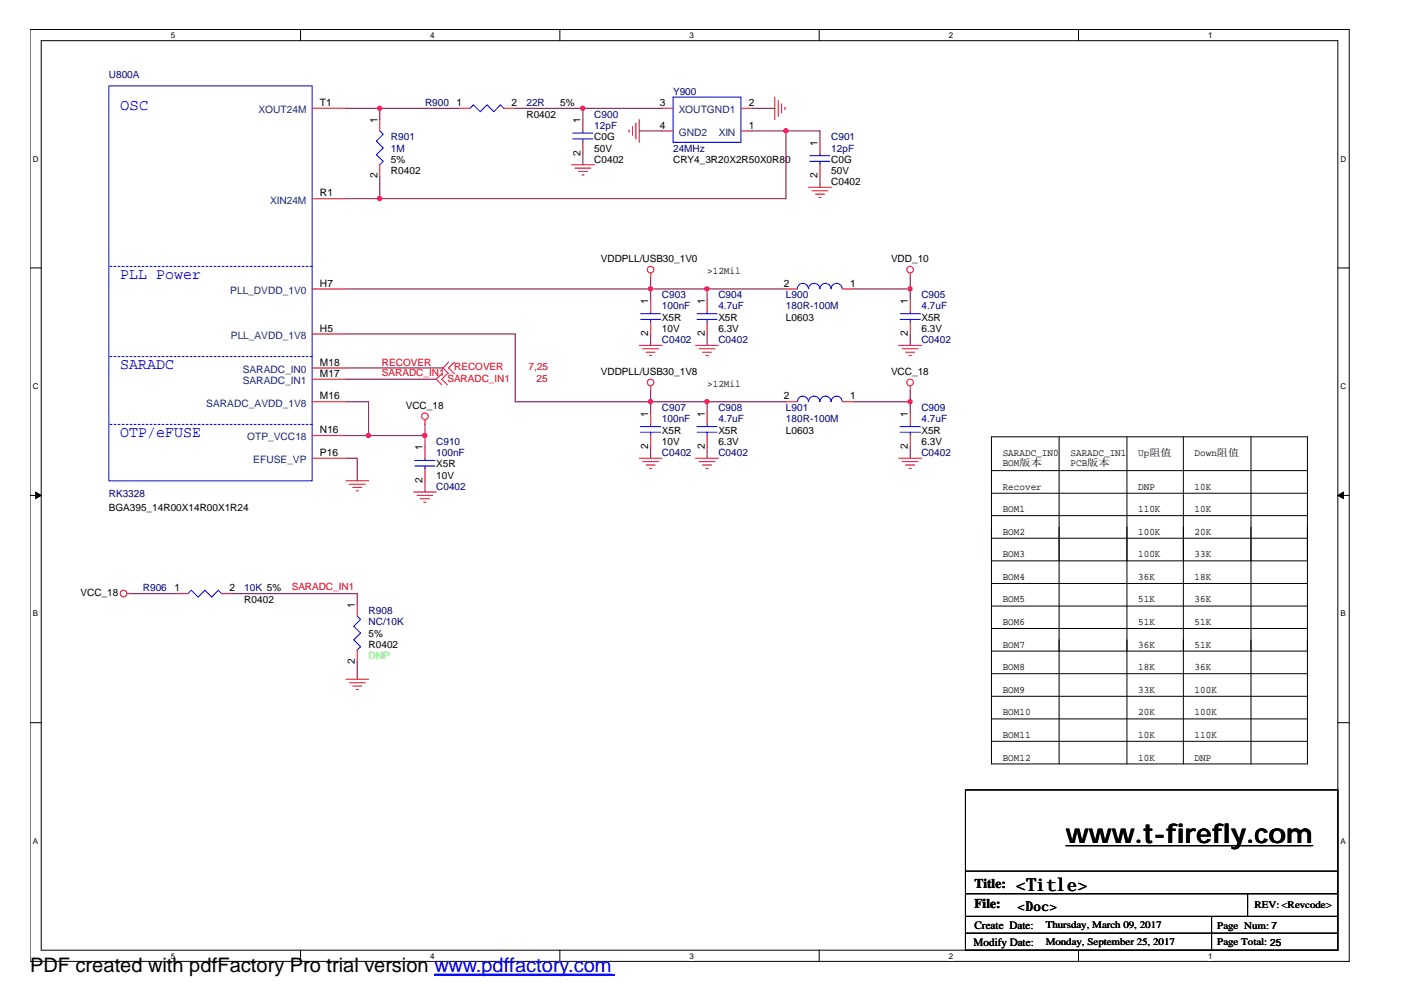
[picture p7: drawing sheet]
<svg xmlns="http://www.w3.org/2000/svg" width="297mm" height="210mm" viewBox="0 0 297 210" stroke-linecap="round" stroke-linejoin="round" font-family="sans-serif">
<path d="M6.3 6.2h279.2v197.2h-279.2zM8.7 8.6h274.3v192.5h-274.3z" fill="none" stroke="#000" stroke-width=".21"/>
<g fill="#fff">
<path d="M36.2 6.5h.9v1.9h-.9z"/>
<path d="M36.2 201.3h.9v1.9h-.9z"/>
</g>
<path d="M63.6 6.2v2.4M63.6 201.1v2.3" fill="none" stroke="#000" stroke-width=".21"/>
<g fill="#fff">
<path d="M91 6.5h.9v1.9h-.9z"/>
<path d="M91 201.3h.9v1.9h-.9z"/>
</g>
<path d="M118.4 6.2v2.4M118.4 201.1v2.3" fill="none" stroke="#000" stroke-width=".21"/>
<g fill="#fff">
<path d="M145.9 6.5h.9v1.9h-.9z"/>
<path d="M145.9 201.3h.9v1.9h-.9z"/>
</g>
<path d="M173.3 6.2v2.4M173.3 201.1v2.3" fill="none" stroke="#000" stroke-width=".21"/>
<g fill="#fff">
<path d="M200.7 6.5h1v1.9h-1z"/>
<path d="M200.7 201.3h1v1.9h-1z"/>
</g>
<path d="M228.2 6.2v2.4M228.2 201.1v2.3" fill="none" stroke="#000" stroke-width=".21"/>
<g fill="#fff">
<path d="M255.6 6.5h.9v1.9h-.9z"/>
<path d="M255.6 201.3h.9v1.9h-.9z"/>
<path d="M6.9 32.7h1.3v1.9h-1.3z"/>
<path d="M283.6 32.7h1.3v1.9h-1.3z"/>
<path d="M6.9 80.7h1.3v1.9h-1.3z"/>
<path d="M283.6 80.7h1.3v1.9h-1.3z"/>
</g>
<path d="M6.3 56.7h2.4M283 56.7h2.4" fill="none" stroke="#000" stroke-width=".21"/>
<g fill="#fff">
<path d="M6.9 128.9h1.2v1.9h-1.2z"/>
<path d="M283.6 128.9h1.2v1.9h-1.2z"/>
</g>
<path d="M6.3 104.8h2.4M283 104.8h2.4" fill="none" stroke="#000" stroke-width=".21"/>
<g fill="#000" stroke="#000" stroke-width=".21">
<path d="M7.5 104.1l1.2 .7-1.2 .7z" fill-rule="evenodd"/>
<path d="M283 104.8l1.2-.7v1.4z" fill-rule="evenodd"/>
</g>
<g fill="#fff">
<path d="M6.9 177h1.2v1.9h-1.2z"/>
<path d="M283.6 177h1.2v1.9h-1.2z"/>
</g>
<g fill="none" stroke="#000" stroke-width=".21">
<path d="M209.8 92.4h66.8v69.2h-66.8zM209.8 99.6h66.8M224.1 92.4v69.2M238.4 92.4v69.2M250.4 92.4v69.2M264.7 92.4v69.2M209.8 118.7h66.8M209.8 104.4h66.8M209.8 109.1h66.8M209.8 113.9h66.8M209.8 133h66.8M209.8 128.2h66.8"/>
<path d="M209.8 123.5h66.8M209.8 137.8h66.8M6.3 152.9h2.4M209.8 152.1h66.8M209.8 147.3h66.8M209.8 142.6h66.8M209.8 156.9h66.8M283 152.9h2.4M204.3 167.1h78.7v34h-78.7zM225.5 178.9h52.2M204.3 184.3h78.7M204.3 189.1h78.7"/>
<path d="M204.3 193.9h78.7M204.3 197.5h78.7M256.3 193.9v7.2M263.9 189.1v4.8"/>
</g>
<g fill="none" stroke="#f00" stroke-width=".21">
<path d="M66 22.9h7.2M80.3 25.3v2.4M80.3 34.9v2.4M97.1 22.9h2.3M106.6 22.9h2.4M120.9 34.9h4.8M121.7 35.6h3.3M122.4 36.3h1.9M123.1 37h.5M123.3 25.3v2.4M123.3 30.1v2.4M133.1 27.5v.5"/>
<path d="M133.8 26.8v1.9M134.5 26v3.4M135.3 25.3v4.8M140 22.9h2.4M140 27.7h2.4M156.8 22.9h2.3M156.8 27.7h2.3M163.9 20.5v4.8M164.6 21.3v3.3M165.4 22v1.9M166.1 22.7v.5M171.1 39.6h4.8"/>
<path d="M173.5 30.1v2.4M173.5 34.9v2.4M66 42.1h7.2M137.7 57.8v.9M171.8 40.4h3.3M172.5 41.1h1.9M173.2 41.8h.5M192.6 57.8v.9M66 61.1h7.2M66 70.7h7.2M66 77.9h7.2M93.5 79.1l-1.2 1.1 1.2 1.2"/>
<path d="M94.7 79.1l-1.2 1.1 1.2 1.2M94.9 76.6l-1.2 1.3 1.2 1.2M96.1 76.6l-1.2 1.3 1.2 1.2M135.3 73.1h4.7M136 73.8h3.3M136.7 74.5h1.9M137.4 75.2h.5M137.7 63.5v2.4M137.7 68.3v2.4M147.2 73.1h4.8M147.9 73.8h3.4M148.6 74.5h1.9"/>
<path d="M149.4 75.2h.4M149.6 63.5v2.4M149.6 68.3v2.4M166.3 61.1h2.4M178.2 61.1h2.4M190.2 73.1h4.7M190.9 73.8h3.3M191.6 74.5h1.9M192.3 75.2h.5M192.6 63.5v2.4M192.6 68.3v2.4M66 97h7.2"/>
<path d="M66 85h7.2M66 80.2h7.2M66 92.2h7.2M89.9 88.8v1M89.9 94.5v2.5M89.9 99.3v2.4M135.3 97h4.7M136 97.7h3.3M136.7 98.4h1.9M137.4 99.1h.5M137.7 81.7v.9M137.7 87.4v2.4"/>
<path d="M137.7 92.2v2.3M147.2 97h4.8M147.9 97.7h3.4M148.6 98.4h1.9M149.4 99.1h.4M149.6 87.4v2.4M149.6 92.2v2.3M166.3 85h2.4M178.2 85h2.4M190.2 97h4.7M190.9 97.7h3.3M191.6 98.4h1.9"/>
<path d="M192.3 99.1h.5M192.6 81.7v.9M192.6 87.4v2.4M192.6 92.2v2.3M73.2 101.7h4.8M73.9 102.5h3.4M74.6 103.1h1.9M75.4 103.9h.4M87.5 104.1h4.8M88.2 104.8h3.4M88.9 105.6h1.9M89.7 106.3h.4"/>
<path d="M26.9 125.6h.9M37.4 125.6h2.4M46.9 125.6h2.4M75.6 128v2.4M75.6 137.6v2.3M73.2 143.7h4.8M73.9 144.5h3.4M74.6 145.2h1.9M75.4 145.9h.4"/>
<circle cx="137.6" cy="57.1" r=".7"/>
<circle cx="192.6" cy="57.1" r=".7"/>
<circle cx="89.9" cy="88.1" r=".7"/>
<circle cx="137.6" cy="80.9" r=".7"/>
<circle cx="192.6" cy="80.9" r=".7"/>
<circle cx="26.1" cy="125.6" r=".7"/>
</g>
<g fill="none" stroke="#00f" stroke-width=".21">
<path d="M23 18.2h43v83.5h-43zM80.3 27.7l.8 .7-1.5 1.5 1.5 1.4-1.5 1.4 1.5 1.4-.8 .8M99.4 22.9l.8-.7 1.4 1.4 1.4-1.4 1.5 1.4 1.4-1.4 .7 .7M121.2 29.4h4.3M121.2 28.2h4.3M123.3 27.7v.5M123.3 29.4v.7M142.4 20.5h14.4v9.6h-14.4zM171.3 34.1h4.3M171.3 32.9h4.3M173.5 32.5v.4M173.5 34.1v.8"/>
<path d="M135.5 67.6h4.3M135.5 66.4h4.3M137.7 65.9v.5M137.7 67.6v.7M147.4 67.6h4.3M147.4 66.4h4.3M149.6 65.9v.5M149.6 67.6v.7M168.7 61.1a1.19 1.19 0 0 1 1.2-1.1 1.19 1.19 0 0 1 1.2 1.1 1.19 1.19 0 0 1 1.2-1.1 1.19 1.19 0 0 1 1.1 1.1M173.5 61.1a1.16 1.16 0 0 1 1.1-1.1 1.16 1.16 0 0 1 1.2 1.1M175.9 61.1a1.16 1.16 0 0 1 1.1-1.1 1.16 1.16 0 0 1 1.2 1.1M190.4 67.6h4.3"/>
<path d="M190.4 66.4h4.3M192.6 65.9v.5M192.6 67.6v.7M87.8 98.6h4.2M87.8 97.4h4.2M89.9 97v.4M89.9 98.6v.7M135.5 91.5h4.3M135.5 90.3h4.3M137.7 89.8v.5M137.7 91.5v.7M147.4 91.5h4.3"/>
<path d="M147.4 90.3h4.3M149.6 89.8v.5M149.6 91.5v.7M168.7 85a1.19 1.19 0 0 1 1.2-1.2 1.19 1.19 0 0 1 1.2 1.2 1.19 1.19 0 0 1 1.2-1.2 1.19 1.19 0 0 1 1.1 1.2M173.5 85a1.16 1.16 0 0 1 1.1-1.2 1.16 1.16 0 0 1 1.2 1.2M175.9 85a1.16 1.16 0 0 1 1.1-1.2 1.16 1.16 0 0 1 1.2 1.2M190.4 91.5h4.3M190.4 90.3h4.3M192.6 89.8v.5M192.6 91.5v.7M39.8 125.6l.7-.7 1.4 1.4 1.4-1.4 1.5 1.4 1.4-1.4 .7 .7M75.6 130.4l.7 .7-1.5 1.4 1.5 1.5-1.5 1.4 1.5 1.4-.7 .8"/>
<path d="M91.9 206.1h37.5"/>
</g>
<path d="M66 56.4h-43M66 75.5h-43M66 89.8h-43" fill="none" stroke="#00f" stroke-width=".21" stroke-dasharray=".4 .4"/>
<g fill="none" stroke="#800040" stroke-width=".21">
<path d="M73.2 22.9h23.9M80.3 22.9v2.4M80.3 37.3v4.8M109 22.9h31M123.3 22.9v2.4M123.3 32.5v2.4M135.3 27.7h4.7M159.1 22.9h4.8M159.1 27.7h14.4v2.4M166.3 27.7v14.4h-93.1M173.5 37.3v2.3M137.7 58.7v4.8"/>
<path d="M192.6 58.7v4.8M73.2 70.7h35.8v14.3h57.3M73.2 77.9h20.5M73.2 61.1h93.1M137.7 70.7v2.4M149.6 61.1v2.4M149.6 70.7v2.4M180.6 61.1h12M192.6 70.7v2.4M73.2 85h4.8v7.2M73.2 92.2h16.7M73.2 80.2h19.1"/>
<path d="M73.2 97h2.4v4.7M89.9 89.8v4.7M137.7 82.6v4.8M137.7 94.5v2.5M149.6 85v2.4M149.6 94.5v2.5M180.6 85h12M192.6 82.6v4.8M192.6 94.5v2.5M89.9 101.7v2.4M27.8 125.6h9.6M49.3 125.6h26.3v2.4"/>
<path d="M75.6 139.9v3.8"/>
</g>
<g fill="#f0f" stroke="#f0f" stroke-width=".21">
<circle cx="80.3" cy="22.9" r=".46"/>
<circle cx="123.3" cy="22.9" r=".46"/>
<circle cx="192.5" cy="85" r=".45"/>
<circle cx="149.6" cy="85" r=".46"/>
<circle cx="137.6" cy="85" r=".46"/>
<circle cx="192.5" cy="61.1" r=".45"/>
<circle cx="149.6" cy="61.1" r=".46"/>
<circle cx="137.6" cy="61.1" r=".46"/>
<circle cx="166.3" cy="27.7" r=".46"/>
<circle cx="80.3" cy="42" r=".46"/>
<circle cx="77.9" cy="92.1" r=".46"/>
<circle cx="89.9" cy="92.1" r=".46"/>
</g>
<path d="M91.9 206.3h38.1" fill="none" stroke="#00f" stroke-width=".3"/>
<text font-size="5.7" x="225.5" y="178.4">www.t-firefly.com</text>
<text font-size="4.2" x="6.3" y="205.7">PDF created with pdfFactory Pro trial version www.pdffactory.com</text>
<text font-size="3.8" x="215" y="188.6">&lt;Title&gt;</text>
<g font-size="3.3" fill="#00f">
<text x="25.4" y="23.2">OSC</text>
<text x="25.4" y="59">PLL Power</text>
<text x="25.4" y="78.1">SARADC</text>
<text x="25.4" y="92.4">OTP/eFUSE</text>
</g>
<g font-size="2.8">
<text x="206.2" y="187.9">Title:</text>
<text x="206.2" y="192.2">File:</text>
<text x="215.3" y="192.8">&lt;Doc&gt;</text>
</g>
<g font-size="2.4">
<text x="206.2" y="196.5">Create Date:</text>
<text x="206" y="200.1">Modify Date:</text>
</g>
<g font-size="2.2" fill="#004080">
<text x="54.7" y="23.9">XOUT24M</text>
<text x="143.6" y="23.9">XOUTGND1</text>
<text x="143.6" y="28.7">GND2</text>
<text x="152.1" y="28.7">XIN</text>
<text x="57.1" y="43.1">XIN24M</text>
<text x="48.7" y="62.2">PLL_DVDD_1V0</text>
<text x="48.9" y="71.7">PLL_AVDD_1V8</text>
<text x="51.4" y="78.9">SARADC_IN0</text>
<text x="51.4" y="81.3">SARADC_IN1</text>
<text x="43.6" y="86">SARADC_AVDD_1V8</text>
<text x="52.3" y="93.2">OTP_VCC18</text>
<text x="53.6" y="98">EFUSE_VP</text>
</g>
<g font-size="2.2">
<text x="67.7" y="22.4">T1</text>
<text x="96.6" y="22.4">1</text>
<text x="108.2" y="22.4">2</text>
<text x="139.6" y="22.4">3</text>
<text x="158.4" y="22.4">2</text>
<text x="79.8" y="26" transform="rotate(-90 79.8 26)">1</text>
<text x="122.8" y="26" transform="rotate(-90 122.8 26)">1</text>
<text x="139.6" y="27.2">4</text>
<text x="158.4" y="27.2">1</text>
<text x="122.8" y="33" transform="rotate(-90 122.8 33)">2</text>
<text x="173" y="30.8" transform="rotate(-90 173 30.8)">1</text>
<text x="67.7" y="41.5">R1</text>
<text x="79.8" y="37.7" transform="rotate(-90 79.8 37.7)">2</text>
<text x="173" y="37.7" transform="rotate(-90 173 37.7)">2</text>
<text x="67.7" y="60.6">H7</text>
<text x="137.2" y="64.3" transform="rotate(-90 137.2 64.3)">1</text>
<text x="149.1" y="64.3" transform="rotate(-90 149.1 64.3)">1</text>
<text x="165.9" y="60.6">2</text>
<text x="179.9" y="60.6">1</text>
<text x="192.1" y="64.3" transform="rotate(-90 192.1 64.3)">1</text>
<text x="67.7" y="70.2">H5</text>
<text x="137.2" y="71.2" transform="rotate(-90 137.2 71.2)">2</text>
<text x="149.1" y="71.2" transform="rotate(-90 149.1 71.2)">2</text>
<text x="192.1" y="71.2" transform="rotate(-90 192.1 71.2)">2</text>
<text x="67.7" y="77.4">M18</text>
<text x="67.7" y="79.7">M17</text>
<text x="67.7" y="84.5">M16</text>
<text x="137.2" y="88.2" transform="rotate(-90 137.2 88.2)">1</text>
<text x="149.1" y="88.2" transform="rotate(-90 149.1 88.2)">1</text>
<text x="165.9" y="84.5">2</text>
<text x="179.9" y="84.5">1</text>
<text x="192.1" y="88.2" transform="rotate(-90 192.1 88.2)">1</text>
<text x="67.7" y="91.7">N16</text>
<text x="89.4" y="95.3" transform="rotate(-90 89.4 95.3)">1</text>
<text x="137.2" y="95.1" transform="rotate(-90 137.2 95.1)">2</text>
<text x="149.1" y="95.1" transform="rotate(-90 149.1 95.1)">2</text>
<text x="192.1" y="95.1" transform="rotate(-90 192.1 95.1)">2</text>
<text x="67.7" y="96.4">P16</text>
<text x="89.4" y="102.2" transform="rotate(-90 89.4 102.2)">2</text>
<text x="36.9" y="125.1">1</text>
<text x="48.6" y="125.1">2</text>
<text x="75.1" y="128.7" transform="rotate(-90 75.1 128.7)">1</text>
<text x="75.1" y="140.4" transform="rotate(-90 75.1 140.4)">2</text>
</g>
<g font-size="2.1" fill="#000080">
<text x="23" y="16.5">U800A</text>
<text x="89.9" y="22.5">R900</text>
<text x="111.4" y="22.5">22R</text>
<text x="142.4" y="20.1">Y900</text>
<text x="82.7" y="29.6">R901</text>
<text x="125.7" y="24.9">C900</text>
<text x="125.7" y="27.3">12pF</text>
<text x="175.9" y="29.6">C901</text>
<text x="82.7" y="32.1">1M</text>
<text x="142.4" y="32.1">24MHz</text>
<text x="175.9" y="32.1">12pF</text>
<text x="140" y="63.1">C903</text>
<text x="140" y="65.5">100nF</text>
<text x="152" y="63.1">C904</text>
<text x="152" y="65.5">4.7uF</text>
<text x="166.3" y="63.1">L900</text>
<text x="166.3" y="65.5">180R-100M</text>
<text x="194.9" y="63.1">C905</text>
<text x="194.9" y="65.5">4.7uF</text>
<text x="140" y="72.6">C0402</text>
<text x="152" y="72.6">C0402</text>
<text x="194.9" y="72.6">C0402</text>
<text x="140" y="87">C907</text>
<text x="140" y="89.3">100nF</text>
<text x="152" y="87">C908</text>
<text x="152" y="89.3">4.7uF</text>
<text x="166.3" y="87">L901</text>
<text x="166.3" y="89.3">180R-100M</text>
<text x="194.9" y="87">C909</text>
<text x="194.9" y="89.3">4.7uF</text>
<text x="92.3" y="94.1">C910</text>
<text x="92.3" y="96.5">100nF</text>
<text x="140" y="96.5">C0402</text>
<text x="152" y="96.5">C0402</text>
<text x="194.9" y="96.5">C0402</text>
<text x="23" y="105.1">RK3328</text>
<text x="92.3" y="103.7">C0402</text>
<text x="30.2" y="125.2">R906</text>
<text x="51.7" y="125.2">10K 5%</text>
<text x="78" y="129.9">R908</text>
<text x="78" y="132.3">NC/10K</text>
</g>
<g font-size="2.1">
<text x="118.5" y="22.5">5%</text>
<text x="111.4" y="24.9">R0402</text>
<text x="125.7" y="29.6">C0G</text>
<text x="82.7" y="34.4">5%</text>
<text x="125.7" y="34.4">C0402</text>
<text x="125.7" y="32.1">50V</text>
<text x="142.4" y="34.4">CRY4_3R20X2R50X0R80</text>
<text x="175.9" y="34.4">C0G</text>
<text x="82.7" y="36.8">R0402</text>
<text x="175.9" y="39.2">C0402</text>
<text x="175.9" y="36.8">50V</text>
<text x="127.1" y="55.4">VDDPLL/USB30_1V0</text>
<text x="149.6" y="58">&gt;12Mil</text>
<text x="188.5" y="55.4">VDD_10</text>
<text x="140" y="67.9">X5R</text>
<text x="140" y="70.2">10V</text>
<text x="152" y="67.9">X5R</text>
<text x="152" y="70.2">6.3V</text>
<text x="166.3" y="67.9">L0603</text>
<text x="194.9" y="67.9">X5R</text>
<text x="194.9" y="70.2">6.3V</text>
<text x="127.1" y="79.3">VDDPLL/USB30_1V8</text>
<text x="149.6" y="81.9">&gt;12Mil</text>
<text x="188.5" y="79.3">VCC_18</text>
<text x="85.9" y="86.5">VCC_18</text>
<text x="140" y="91.8">X5R</text>
<text x="140" y="94.1">10V</text>
<text x="152" y="91.8">X5R</text>
<text x="152" y="94.1">6.3V</text>
<text x="166.3" y="91.8">L0603</text>
<text x="194.9" y="91.8">X5R</text>
<text x="194.9" y="94.1">6.3V</text>
<text x="92.3" y="98.9">X5R</text>
<text x="92.3" y="101.3">10V</text>
<text x="212.1" y="96.4">SARADC_IN0</text>
<text x="212.1" y="98.6">BOM版本</text>
<text x="226.5" y="96.4">SARADC_IN1</text>
<text x="226.5" y="98.6">PCB版本</text>
<text x="240.8" y="96.4">Up阻值</text>
<text x="252.7" y="96.4">Down阻值</text>
<text x="212.1" y="103.6">Recover</text>
<text x="240.8" y="103.6">DNP</text>
<text x="252.7" y="103.6">10K</text>
<text x="23" y="108.2">BGA395_14R00X14R00X1R24</text>
<text x="212.1" y="108.4">BOM1</text>
<text x="212.1" y="113.2">BOM2</text>
<text x="240.8" y="108.4">110K</text>
<text x="240.8" y="113.2">100K</text>
<text x="252.7" y="108.4">10K</text>
<text x="252.7" y="113.2">20K</text>
<text x="212.1" y="118">BOM3</text>
<text x="240.8" y="118">100K</text>
<text x="252.7" y="118">33K</text>
<text x="212.1" y="122.7">BOM4</text>
<text x="240.8" y="122.7">36K</text>
<text x="252.7" y="122.7">18K</text>
<text x="17.1" y="126.1">VCC_18</text>
<text x="51.7" y="127.6">R0402</text>
<text x="212.1" y="127.5">BOM5</text>
<text x="240.8" y="127.5">51K</text>
<text x="252.7" y="127.5">36K</text>
<text x="78" y="137.1">R0402</text>
<text x="78" y="134.7">5%</text>
<text x="212.1" y="137">BOM7</text>
<text x="212.1" y="132.3">BOM6</text>
<text x="240.8" y="132.3">51K</text>
<text x="240.8" y="137">36K</text>
<text x="252.7" y="132.3">51K</text>
<text x="252.7" y="137">51K</text>
<text x="212.1" y="141.8">BOM8</text>
<text x="240.8" y="141.8">18K</text>
<text x="252.7" y="141.8">36K</text>
<text x="212.1" y="146.6">BOM9</text>
<text x="240.8" y="146.6">33K</text>
<text x="252.7" y="146.6">100K</text>
<text x="212.1" y="151.4">BOM10</text>
<text x="240.8" y="151.4">20K</text>
<text x="252.7" y="151.4">100K</text>
<text x="212.1" y="156.1">BOM11</text>
<text x="212.1" y="160.9">BOM12</text>
<text x="240.8" y="156.1">10K</text>
<text x="240.8" y="160.9">10K</text>
<text x="252.7" y="156.1">110K</text>
<text x="252.7" y="160.9">DNP</text>
<text x="221.2" y="196.3">Thursday, March 09, 2017</text>
<text x="257.5" y="196.5">Page Num: 7</text>
<text x="265.4" y="192.2">REV: &lt;Revcode&gt;</text>
<text x="221.2" y="199.9">Monday, September 25, 2017</text>
<text x="257.5" y="199.9">Page Total: 25</text>
</g>
<g font-size="2.1" fill="#f00">
<text x="80.8" y="77.4">RECOVER</text>
<text x="80.8" y="79.6">SARADC_IN1</text>
<text x="94.7" y="80.7">SARADC_IN1</text>
<text x="96.1" y="78.4">RECOVER</text>
<text x="111.8" y="78.4">7,25</text>
<text x="113.5" y="80.7">25</text>
<text x="61.7" y="124.9">SARADC_IN1</text>
</g>
<text font-size="2.1" fill="#0f0" x="78" y="139.5">DNP</text>
<g font-size="1.7">
<text x="36.2" y="8">5</text>
<text x="91" y="8">4</text>
<text x="145.9" y="8">3</text>
<text x="200.7" y="8">2</text>
<text x="255.6" y="8">1</text>
<text x="6.9" y="34.2">D</text>
<text x="283.6" y="34.2">D</text>
<text x="6.9" y="82.3">C</text>
<text x="283.6" y="82.3">C</text>
<text x="6.9" y="130.4">B</text>
<text x="283.6" y="130.4">B</text>
<text x="6.9" y="178.5">A</text>
<text x="283.6" y="178.5">A</text>
<text x="36.2" y="202.8">5</text>
<text x="91" y="202.8">4</text>
<text x="145.9" y="202.8">3</text>
<text x="200.7" y="202.8">2</text>
<text x="255.6" y="202.8">1</text>
</g>
</svg>
